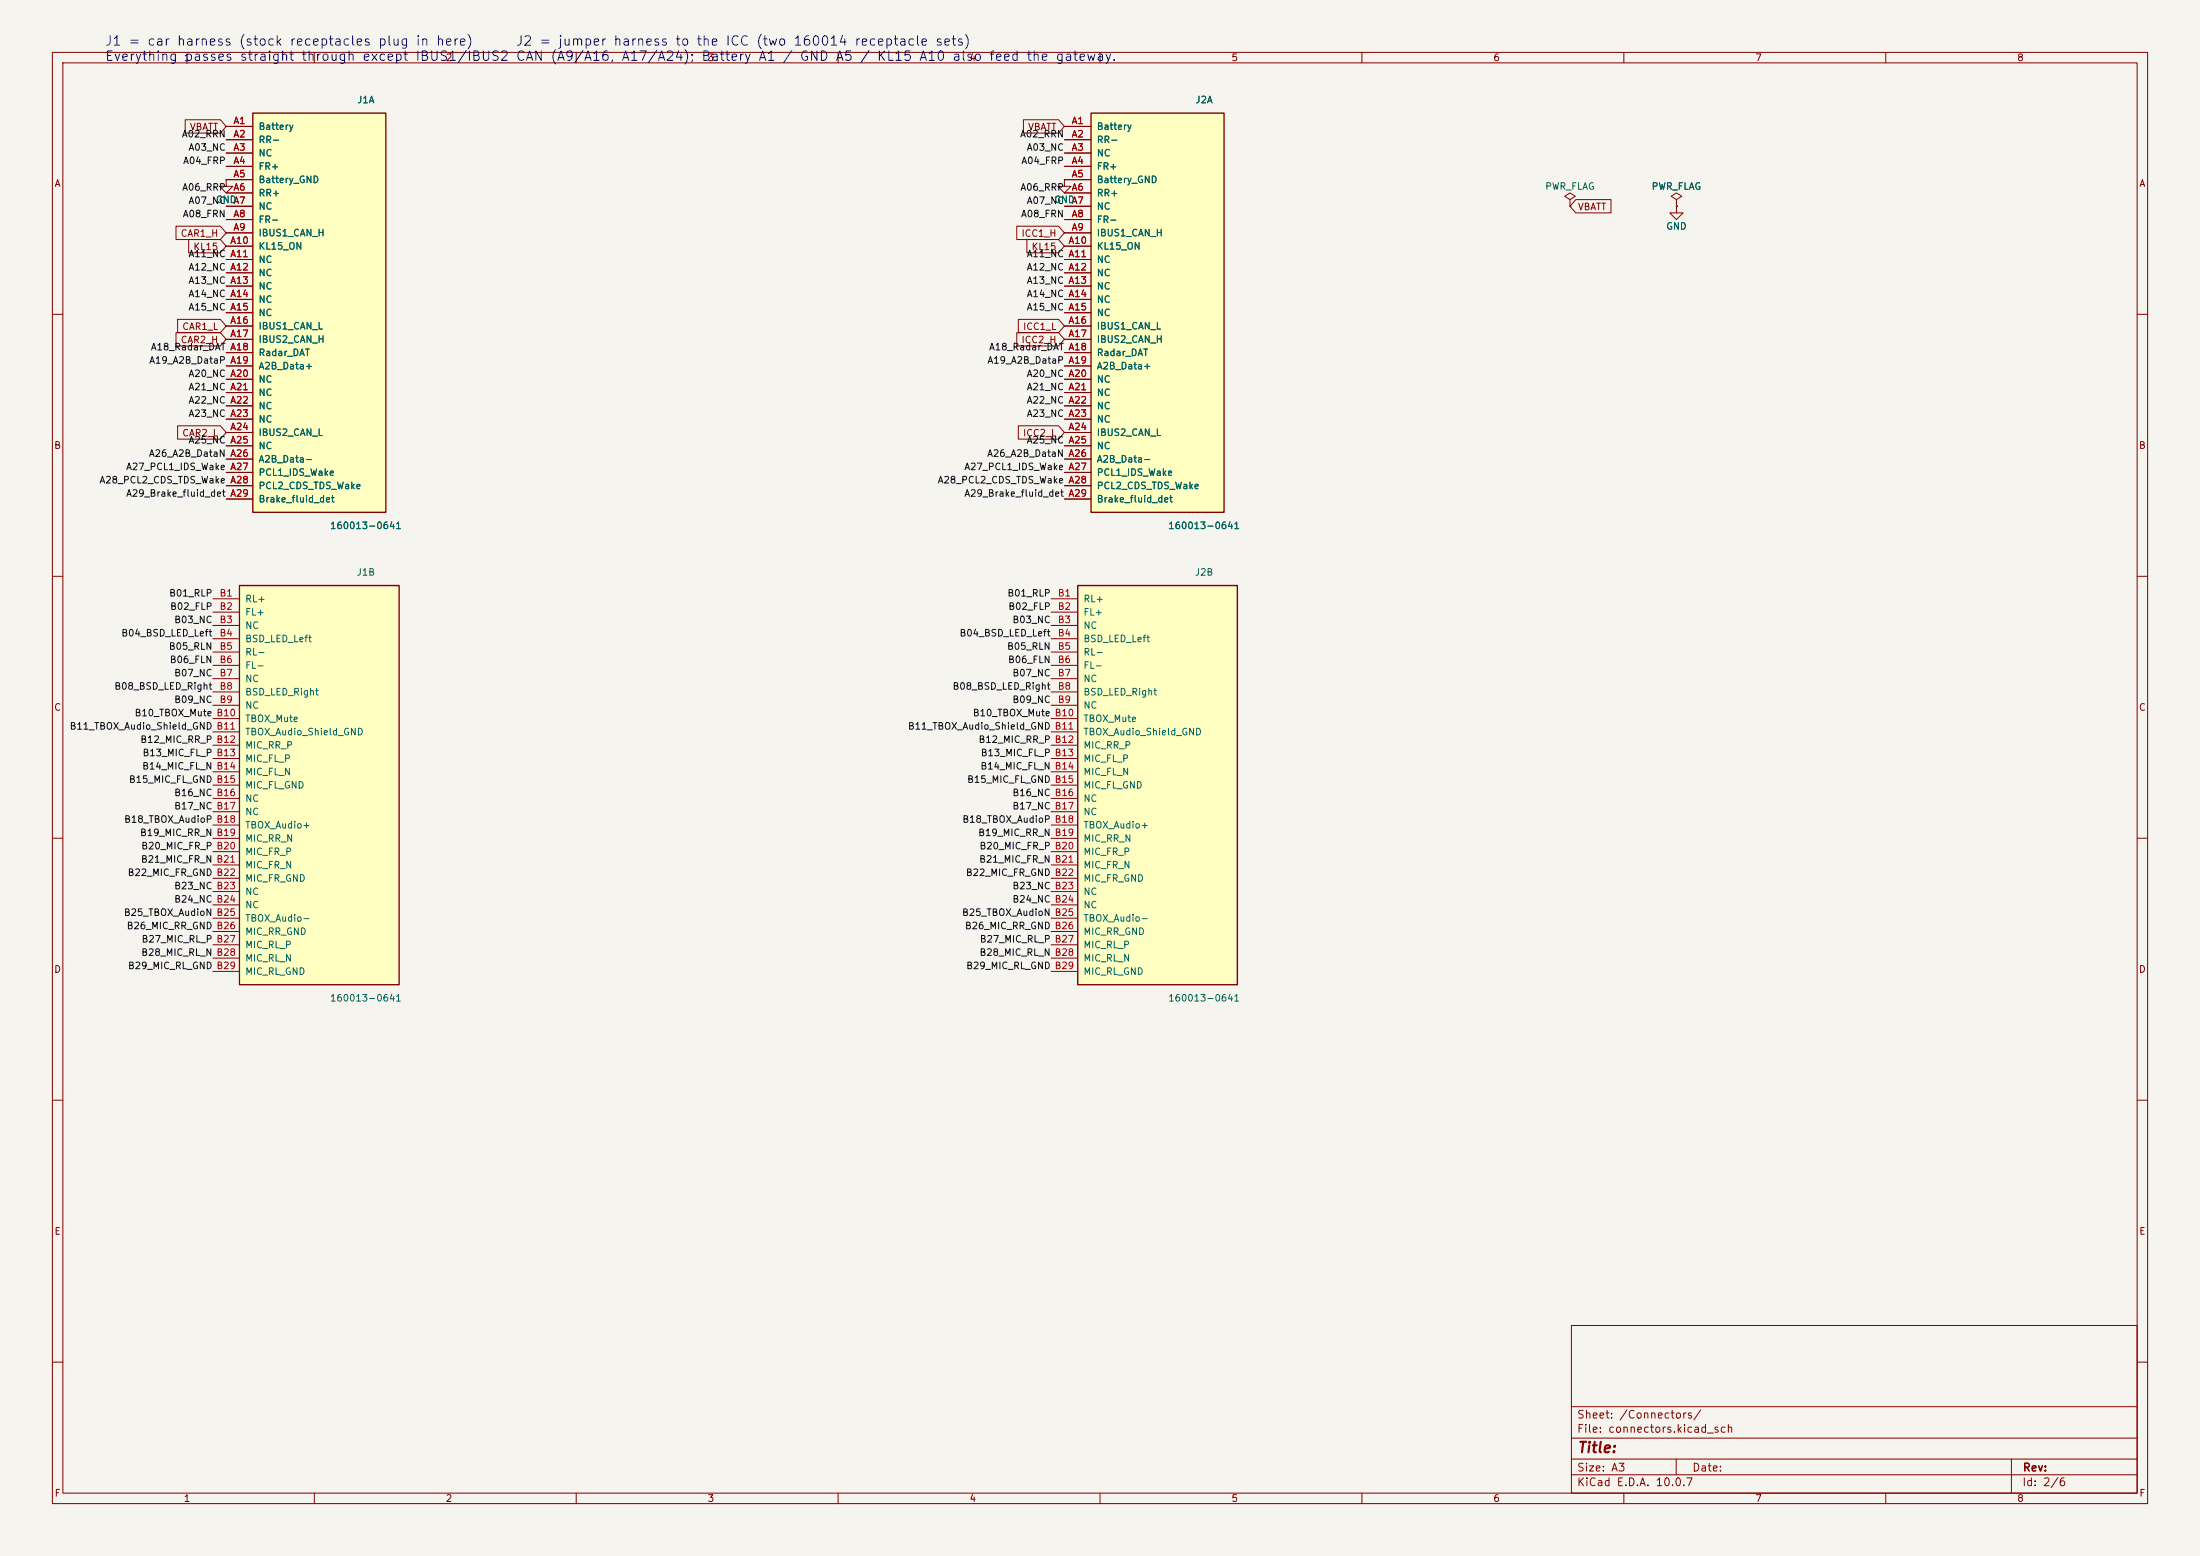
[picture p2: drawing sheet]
<svg xmlns="http://www.w3.org/2000/svg" width="420mm" height="297mm" viewBox="0 0 420 297" stroke-linecap="round" stroke-linejoin="round" font-family="sans-serif">
<path d="M0 0h420v297h-420z" fill="#f5f4ef" stroke="#f5f4ef" stroke-width=".19"/>
<g fill="none" stroke="#840000" stroke-width=".19">
<path d="M10 10h400v277h-400zM12 12h396v273h-396zM60 10v2M110 10v2M160 10v2M210 10v2M260 10v2M310 10v2M360 10v2M10 60h2M408 60h2M10 110h2"/>
<path d="M408 110h2M10 160h2M408 160h2M10 210h2M408 210h2M300 253h108v32h-108zM10 260h2M300 278.5h108M300 274.5h108M300 268.5h108M320 278.5v3M384 278.5v6.5"/>
<path d="M408 260h2M60 285v2M110 285v2M160 285v2M210 285v2M260 285v2M300 281.5h108M310 285v2M360 285v2"/>
</g>
<path d="M45.7 111.8h30.5v76.2h-30.5z" fill="#ffffc2"/>
<path d="M45.7 111.8h30.5v76.2h-30.5z" fill="none" stroke="#840000" stroke-width=".25"/>
<g fill="none" stroke="#840000" stroke-width=".19">
<path d="M299.7 38.1l1-.6-1-.7-1 .7 1 .6v1.3M299.7 39.4h.1M320 39.4v1.2h1.3l-1.3 1.3-1.2-1.3h1.2M320 39.4h.1M320 38.1l1.1-.6-1.1-.7-1 .7 1 .6v1.3M40.6 114.3h5.1M40.6 116.8h5.1M40.6 119.4h5.1M40.6 121.9h5.1M40.6 124.5h5.1M40.6 127h5.1M40.6 129.5h5.1"/>
<path d="M40.6 132.1h5.1M40.6 134.6h5.1M40.6 137.2h5.1M40.6 139.7h5.1M40.6 142.2h5.1M40.6 144.8h5.1M40.6 147.3h5.1M40.6 149.9h5.1M40.6 152.4h5.1M40.6 154.9h5.1M40.6 157.5h5.1M40.6 160h5.1"/>
<path d="M40.6 162.6h5.1M40.6 165.1h5.1M40.6 167.6h5.1M40.6 170.2h5.1M40.6 172.7h5.1M40.6 175.3h5.1M40.6 177.8h5.1M40.6 180.3h5.1M40.6 182.9h5.1M40.6 185.4h5.1"/>
</g>
<path d="M205.7 111.8h30.5v76.2h-30.5z" fill="#ffffc2"/>
<path d="M205.7 111.8h30.5v76.2h-30.5z" fill="none" stroke="#840000" stroke-width=".25"/>
<g fill="none" stroke="#840000" stroke-width=".19">
<path d="M203.2 34.3v1.3h1.3l-1.3 1.2-1.3-1.2h1.3M203.2 34.3h.1M200.7 114.3h5M200.7 116.8h5M200.7 119.4h5M200.7 121.9h5M200.7 124.5h5M200.7 127h5M200.7 129.5h5M200.7 132.1h5M200.7 134.6h5M200.7 137.2h5"/>
<path d="M200.7 139.7h5M200.7 142.2h5M200.7 144.8h5M200.7 147.3h5M200.7 149.9h5M200.7 152.4h5M200.7 154.9h5M200.7 157.5h5M200.7 160h5M200.7 162.6h5M200.7 165.1h5M200.7 167.6h5"/>
<path d="M200.7 170.2h5M200.7 172.7h5M200.7 175.3h5M200.7 177.8h5M200.7 180.3h5M200.7 182.9h5M200.7 185.4h5"/>
</g>
<path d="M208.3 21.6h25.4v76.2h-25.4z" fill="#ffffc2"/>
<path d="M208.3 21.6h25.4v76.2h-25.4z" fill="none" stroke="#840000" stroke-width=".25"/>
<g fill="none" stroke="#840000" stroke-width=".19">
<path d="M43.2 34.3v1.3h1.2l-1.2 1.2-1.3-1.2h1.3M43.2 34.3h.1M203.2 24.1h5.1M203.2 26.7h5.1M203.2 29.2h5.1M203.2 31.8h5.1M203.2 34.3h5.1M203.2 36.8h5.1M203.2 39.4h5.1M203.2 41.9h5.1M203.2 44.5h5.1M203.2 47h5.1"/>
<path d="M203.2 49.5h5.1M203.2 52.1h5.1M203.2 54.6h5.1M203.2 57.2h5.1M203.2 59.7h5.1M203.2 62.2h5.1M203.2 64.8h5.1M203.2 67.3h5.1M203.2 69.9h5.1M203.2 72.4h5.1M203.2 74.9h5.1M203.2 77.5h5.1"/>
<path d="M203.2 80h5.1M203.2 82.6h5.1M203.2 85.1h5.1M203.2 87.6h5.1M203.2 90.2h5.1M203.2 92.7h5.1M203.2 95.3h5.1"/>
</g>
<path d="M48.3 21.6h25.4v76.2h-25.4z" fill="#ffffc2"/>
<path d="M48.3 21.6h25.4v76.2h-25.4z" fill="none" stroke="#840000" stroke-width=".25"/>
<g fill="none" stroke="#840000" stroke-width=".19">
<path d="M35.4 22.9h6.7l1.1 1.2-1.1 1.3h-6.7zM43.2 34.3h.1M43.2 24.1h5.1M43.2 26.7h5.1M43.2 29.2h5.1M43.2 31.8h5.1M43.2 34.3h5.1M43.2 36.8h5.1M43.2 39.4h5.1M195.4 22.9h6.7l1.1 1.2-1.1 1.3h-6.7zM203.2 34.3h.1M203.2 24.1h5.1"/>
<path d="M203.2 26.7h5.1M203.2 29.2h5.1M203.2 31.8h5.1M203.2 34.3h5.1M203.2 36.8h5.1M203.2 39.4h5.1M300.8 38.1h6.7v2.5h-6.7l-1.1-1.2zM320 39.4h.1M33.6 43.2h8.5l1.1 1.3-1.1 1.2h-8.5zM36 45.7h6.1l1.1 1.3-1.1 1.3h-6.1zM43.2 41.9h5.1M43.2 44.5h5.1"/>
<path d="M43.2 47h5.1M43.2 49.5h5.1M43.2 52.1h5.1M43.2 54.6h5.1M43.2 57.2h5.1M43.2 59.7h5.1M194.1 43.2h8l1.1 1.3-1.1 1.2h-8zM196 45.7h6.1l1.1 1.3-1.1 1.3h-6.1zM203.2 41.9h5.1M203.2 44.5h5.1M203.2 47h5.1M203.2 49.5h5.1"/>
<path d="M203.2 52.1h5.1M203.2 54.6h5.1M203.2 57.2h5.1M203.2 59.7h5.1M33.6 63.5h8.5l1.1 1.3-1.1 1.2h-8.5zM33.9 61h8.2l1.1 1.2-1.1 1.3h-8.2zM43.2 62.2h5.1M43.2 64.8h5.1M43.2 67.3h5.1M43.2 69.9h5.1M43.2 72.4h5.1M43.2 74.9h5.1"/>
<path d="M43.2 77.5h5.1M194.1 63.5h8l1.1 1.3-1.1 1.2h-8zM194.4 61h7.7l1.1 1.2-1.1 1.3h-7.7zM203.2 62.2h5.1M203.2 64.8h5.1M203.2 67.3h5.1M203.2 69.9h5.1M203.2 72.4h5.1M203.2 74.9h5.1M203.2 77.5h5.1M33.9 81.3h8.2l1.1 1.3-1.1 1.2h-8.2zM43.2 80h5.1"/>
<path d="M43.2 82.6h5.1M43.2 85.1h5.1M43.2 87.6h5.1M43.2 90.2h5.1M43.2 92.7h5.1M43.2 95.3h5.1M194.4 81.3h7.7l1.1 1.3-1.1 1.2h-7.7zM203.2 80h5.1M203.2 82.6h5.1M203.2 85.1h5.1M203.2 87.6h5.1M203.2 90.2h5.1"/>
<path d="M203.2 92.7h5.1M203.2 95.3h5.1"/>
</g>
<text font-size="2" fill="#840000" x="301" y="277.8">Title:</text>
<g font-size="1.8" fill="#0000c2">
<text x="19.9" y="9.2">J1 = car harness (stock receptacles plug in here)</text>
<text x="98.3" y="9.2">J2 = jumper harness to the ICC (two 160014 receptacle sets)</text>
<text x="19.9" y="12.1">Everything passes straight through except IBUS1/IBUS2 CAN (A9/A16, A17/A24); Battery A1 / GND A5 / KL15 A10 also feed the gateway.</text>
</g>
<g font-size="1.5" fill="#840000">
<text x="300.9" y="273.8">File: connectors.kicad_sch</text>
<text x="300.9" y="271.1">Sheet: /Connectors/</text>
<text x="300.9" y="281.2">Size: A3</text>
<text x="322.9" y="281.2">Date:</text>
<text x="386" y="281.2">Rev:</text>
<text x="300.9" y="284">KiCad E.D.A. 10.0.7</text>
<text x="385.9" y="284">Id: 2/6</text>
</g>
<g font-size="1.3" fill="#840000">
<text x="35" y="12">1</text>
<text x="85" y="12">2</text>
<text x="135" y="12">3</text>
<text x="185" y="12">4</text>
<text x="235" y="12">5</text>
<text x="285" y="12">6</text>
<text x="335" y="12">7</text>
<text x="385" y="12">8</text>
<text x="36.1" y="25.2">VBATT</text>
<text x="196.2" y="25.2">VBATT</text>
<text x="10.3" y="36">A</text>
<text x="408.3" y="36">A</text>
<text x="301.1" y="40.4">VBATT</text>
<text x="34.4" y="45.5">CAR1_H</text>
<text x="194.9" y="45.5">ICC1_H</text>
<text x="36.8" y="48">KL15</text>
<text x="196.8" y="48">KL15</text>
<text x="34.4" y="65.8">CAR2_H</text>
<text x="34.7" y="63.3">CAR1_L</text>
<text x="194.9" y="65.8">ICC2_H</text>
<text x="195.2" y="63.3">ICC1_L</text>
<text x="34.7" y="83.6">CAR2_L</text>
<text x="195.2" y="83.6">ICC2_L</text>
<text x="10.2" y="86">B</text>
<text x="408.2" y="86">B</text>
<text x="10.2" y="136">C</text>
<text x="408.2" y="136">C</text>
<text x="10.2" y="186">D</text>
<text x="408.2" y="186">D</text>
<text x="10.3" y="236">E</text>
<text x="408.3" y="236">E</text>
<text x="10.3" y="286">F</text>
<text x="35" y="287">1</text>
<text x="85" y="287">2</text>
<text x="135" y="287">3</text>
<text x="185" y="287">4</text>
<text x="235" y="287">5</text>
<text x="285" y="287">6</text>
<text x="335" y="287">7</text>
<text x="385" y="287">8</text>
<text x="408.3" y="286">F</text>
</g>
<g font-size="1.3" fill="#a90000">
<text x="44.4" y="24">A1</text>
<text x="204.5" y="24">A1</text>
<text x="44.4" y="26.5">A2</text>
<text x="44.4" y="29.1">A3</text>
<text x="204.5" y="26.5">A2</text>
<text x="204.5" y="29.1">A3</text>
<text x="44.4" y="31.6">A4</text>
<text x="44.4" y="34.2">A5</text>
<text x="204.5" y="31.6">A4</text>
<text x="204.5" y="34.2">A5</text>
<text x="44.4" y="36.7">A6</text>
<text x="44.4" y="39.2">A7</text>
<text x="44.4" y="41.8">A8</text>
<text x="204.5" y="36.7">A6</text>
<text x="204.5" y="39.2">A7</text>
<text x="204.5" y="41.8">A8</text>
<text x="43.8" y="46.9">A10</text>
<text x="44.4" y="44.3">A9</text>
<text x="203.9" y="46.9">A10</text>
<text x="204.5" y="44.3">A9</text>
<text x="43.8" y="49.4">A11</text>
<text x="43.8" y="51.9">A12</text>
<text x="203.9" y="49.4">A11</text>
<text x="203.9" y="51.9">A12</text>
<text x="43.8" y="54.5">A13</text>
<text x="43.8" y="57">A14</text>
<text x="43.8" y="59.6">A15</text>
<text x="203.9" y="54.5">A13</text>
<text x="203.9" y="57">A14</text>
<text x="203.9" y="59.6">A15</text>
<text x="43.8" y="62.1">A16</text>
<text x="43.8" y="64.6">A17</text>
<text x="203.9" y="62.1">A16</text>
<text x="203.9" y="64.6">A17</text>
<text x="43.8" y="67.2">A18</text>
<text x="43.8" y="69.7">A19</text>
<text x="203.9" y="67.2">A18</text>
<text x="203.9" y="69.7">A19</text>
<text x="43.8" y="72.3">A20</text>
<text x="43.8" y="74.8">A21</text>
<text x="43.8" y="77.3">A22</text>
<text x="203.9" y="72.3">A20</text>
<text x="203.9" y="74.8">A21</text>
<text x="203.9" y="77.3">A22</text>
<text x="43.8" y="82.4">A24</text>
<text x="43.8" y="79.9">A23</text>
<text x="203.9" y="82.4">A24</text>
<text x="203.9" y="79.9">A23</text>
<text x="43.8" y="85">A25</text>
<text x="43.8" y="87.5">A26</text>
<text x="203.9" y="85">A25</text>
<text x="203.9" y="87.5">A26</text>
<text x="43.8" y="90">A27</text>
<text x="43.8" y="92.6">A28</text>
<text x="43.8" y="95.1">A29</text>
<text x="203.9" y="90">A27</text>
<text x="203.9" y="92.6">A28</text>
<text x="203.9" y="95.1">A29</text>
<text x="41.8" y="114.2">B1</text>
<text x="41.8" y="116.7">B2</text>
<text x="41.8" y="119.2">B3</text>
<text x="201.8" y="114.2">B1</text>
<text x="201.8" y="116.7">B2</text>
<text x="201.8" y="119.2">B3</text>
<text x="41.8" y="121.8">B4</text>
<text x="41.8" y="124.3">B5</text>
<text x="201.8" y="121.8">B4</text>
<text x="201.8" y="124.3">B5</text>
<text x="41.8" y="126.9">B6</text>
<text x="41.8" y="129.4">B7</text>
<text x="41.8" y="131.9">B8</text>
<text x="201.8" y="126.9">B6</text>
<text x="201.8" y="129.4">B7</text>
<text x="201.8" y="131.9">B8</text>
<text x="41.8" y="134.5">B9</text>
<text x="201.8" y="134.5">B9</text>
</g>
<g font-size="1.3" fill="#006464">
<text x="68.1" y="20">J1A</text>
<text x="228.1" y="20">J2A</text>
<text x="49.2" y="25.1">Battery</text>
<text x="49.2" y="27.6">RR-</text>
<text x="209.3" y="25.1">Battery</text>
<text x="209.3" y="27.6">RR-</text>
<text x="49.2" y="30.2">NC</text>
<text x="49.2" y="32.7">FR+</text>
<text x="49.2" y="35.3">Battery_GND</text>
<text x="209.3" y="30.2">NC</text>
<text x="209.3" y="32.7">FR+</text>
<text x="209.3" y="35.3">Battery_GND</text>
<text x="41.1" y="39.1">GND</text>
<text x="49.2" y="37.8">RR+</text>
<text x="49.2" y="40.3">NC</text>
<text x="201.1" y="39.1">GND</text>
<text x="209.3" y="37.8">RR+</text>
<text x="209.3" y="40.3">NC</text>
<text x="294.9" y="36.5">PWR_FLAG</text>
<text x="315.2" y="36.5">PWR_FLAG</text>
<text x="49.2" y="42.9">FR-</text>
<text x="49.2" y="45.4">IBUS1_CAN_H</text>
<text x="49.2" y="48">KL15_ON</text>
<text x="209.3" y="42.9">FR-</text>
<text x="209.3" y="45.4">IBUS1_CAN_H</text>
<text x="209.3" y="48">KL15_ON</text>
<text x="318" y="44.1">GND</text>
<text x="49.2" y="50.5">NC</text>
<text x="49.2" y="53">NC</text>
<text x="209.3" y="50.5">NC</text>
<text x="209.3" y="53">NC</text>
<text x="49.2" y="55.6">NC</text>
<text x="49.2" y="58.1">NC</text>
<text x="209.3" y="55.6">NC</text>
<text x="209.3" y="58.1">NC</text>
<text x="49.2" y="60.7">NC</text>
<text x="49.2" y="63.2">IBUS1_CAN_L</text>
<text x="49.2" y="65.7">IBUS2_CAN_H</text>
<text x="209.3" y="60.7">NC</text>
<text x="209.3" y="63.2">IBUS1_CAN_L</text>
<text x="209.3" y="65.7">IBUS2_CAN_H</text>
<text x="49.2" y="68.3">Radar_DAT</text>
<text x="49.2" y="70.8">A2B_Data+</text>
<text x="209.3" y="68.3">Radar_DAT</text>
<text x="209.3" y="70.8">A2B_Data+</text>
<text x="49.2" y="73.4">NC</text>
<text x="49.2" y="75.9">NC</text>
<text x="209.3" y="73.4">NC</text>
<text x="209.3" y="75.9">NC</text>
<text x="49.2" y="78.4">NC</text>
<text x="49.2" y="81">NC</text>
<text x="49.2" y="83.5">IBUS2_CAN_L</text>
<text x="209.3" y="78.4">NC</text>
<text x="209.3" y="81">NC</text>
<text x="209.3" y="83.5">IBUS2_CAN_L</text>
<text x="49.2" y="86.1">NC</text>
<text x="49.2" y="88.6">A2B_Data-</text>
<text x="209.3" y="86.1">NC</text>
<text x="209.3" y="88.6">A2B_Data-</text>
<text x="49.2" y="91.1">PCL1_IDS_Wake</text>
<text x="49.2" y="93.7">PCL2_CDS_TDS_Wake</text>
<text x="209.3" y="91.1">PCL1_IDS_Wake</text>
<text x="209.3" y="93.7">PCL2_CDS_TDS_Wake</text>
<text x="49.2" y="96.2">Brake_fluid_det</text>
<text x="62.9" y="101.3">160013-0641</text>
<text x="209.3" y="96.2">Brake_fluid_det</text>
<text x="222.9" y="101.3">160013-0641</text>
<text x="68" y="110.2">J1B</text>
<text x="228" y="110.2">J2B</text>
<text x="46.7" y="115.3">RL+</text>
<text x="46.7" y="117.8">FL+</text>
<text x="206.7" y="115.3">RL+</text>
<text x="206.7" y="117.8">FL+</text>
<text x="46.7" y="120.3">NC</text>
<text x="46.7" y="122.9">BSD_LED_Left</text>
<text x="46.7" y="125.4">RL-</text>
<text x="206.7" y="120.3">NC</text>
<text x="206.7" y="122.9">BSD_LED_Left</text>
<text x="206.7" y="125.4">RL-</text>
<text x="46.7" y="128">FL-</text>
<text x="46.7" y="130.5">NC</text>
<text x="206.7" y="128">FL-</text>
<text x="206.7" y="130.5">NC</text>
<text x="46.7" y="133">BSD_LED_Right</text>
<text x="46.7" y="135.6">NC</text>
<text x="206.7" y="133">BSD_LED_Right</text>
<text x="206.7" y="135.6">NC</text>
<text x="46.7" y="138.1">TBOX_Mute</text>
<text x="46.7" y="140.7">TBOX_Audio_Shield_GND</text>
<text x="46.7" y="143.2">MIC_RR_P</text>
<text x="206.7" y="138.1">TBOX_Mute</text>
<text x="206.7" y="140.7">TBOX_Audio_Shield_GND</text>
<text x="206.7" y="143.2">MIC_RR_P</text>
<text x="46.7" y="145.7">MIC_FL_P</text>
<text x="46.7" y="148.3">MIC_FL_N</text>
<text x="206.7" y="145.7">MIC_FL_P</text>
<text x="206.7" y="148.3">MIC_FL_N</text>
<text x="46.7" y="150.8">MIC_FL_GND</text>
<text x="46.7" y="153.4">NC</text>
<text x="46.7" y="155.9">NC</text>
<text x="206.7" y="150.8">MIC_FL_GND</text>
<text x="206.7" y="153.4">NC</text>
<text x="206.7" y="155.9">NC</text>
<text x="46.7" y="158.4">TBOX_Audio+</text>
<text x="46.7" y="161">MIC_RR_N</text>
<text x="206.7" y="158.4">TBOX_Audio+</text>
<text x="206.7" y="161">MIC_RR_N</text>
<text x="46.7" y="163.5">MIC_FR_P</text>
<text x="46.7" y="166.1">MIC_FR_N</text>
<text x="206.7" y="163.5">MIC_FR_P</text>
<text x="206.7" y="166.1">MIC_FR_N</text>
<text x="46.7" y="168.6">MIC_FR_GND</text>
<text x="46.7" y="171.1">NC</text>
<text x="46.7" y="173.7">NC</text>
<text x="206.7" y="168.6">MIC_FR_GND</text>
<text x="206.7" y="171.1">NC</text>
<text x="206.7" y="173.7">NC</text>
<text x="46.7" y="176.2">TBOX_Audio-</text>
<text x="46.7" y="178.8">MIC_RR_GND</text>
<text x="206.7" y="176.2">TBOX_Audio-</text>
<text x="206.7" y="178.8">MIC_RR_GND</text>
<text x="46.7" y="181.3">MIC_RL_P</text>
<text x="46.7" y="183.8">MIC_RL_N</text>
<text x="206.7" y="181.3">MIC_RL_P</text>
<text x="206.7" y="183.8">MIC_RL_N</text>
<text x="46.7" y="186.4">MIC_RL_GND</text>
<text x="62.9" y="191.5">160013-0641</text>
<text x="206.7" y="186.4">MIC_RL_GND</text>
<text x="222.9" y="191.5">160013-0641</text>
</g>
<g font-size="1.3" fill="#0f0f0f">
<text x="34.6" y="26.5">A02_RRN</text>
<text x="35.9" y="29.1">A03_NC</text>
<text x="194.6" y="26.5">A02_RRN</text>
<text x="195.9" y="29.1">A03_NC</text>
<text x="34.8" y="31.6">A04_FRP</text>
<text x="194.9" y="31.6">A04_FRP</text>
<text x="34.7" y="36.7">A06_RRP</text>
<text x="34.8" y="41.8">A08_FRN</text>
<text x="35.9" y="39.2">A07_NC</text>
<text x="194.7" y="36.7">A06_RRP</text>
<text x="194.8" y="41.8">A08_FRN</text>
<text x="195.9" y="39.2">A07_NC</text>
<text x="35.9" y="49.4">A11_NC A11</text>
<text x="35.9" y="51.9">A12_NC A12</text>
<text x="195.9" y="51.9">A12_NC A12</text>
<text x="195.9" y="49.4">A11_NC A11</text>
<text x="35.9" y="54.5">A13_NC A13</text>
<text x="35.9" y="57">A14_NC A14</text>
<text x="35.9" y="59.6">A15_NC A15</text>
<text x="195.9" y="59.6">A15_NC A15</text>
<text x="195.9" y="57">A14_NC A14</text>
<text x="195.9" y="54.5">A13_NC A13</text>
<text x="28.4" y="69.7">A19_A2B_DataP A19</text>
<text x="28.7" y="67.2">A18_Radar_DAT A18</text>
<text x="188.4" y="69.7">A19_A2B_DataP A19</text>
<text x="188.7" y="67.2">A18_Radar_DAT A18</text>
<text x="35.9" y="72.3">A20_NC A20</text>
<text x="35.9" y="74.8">A21_NC A21</text>
<text x="35.9" y="77.3">A22_NC A22</text>
<text x="195.9" y="77.3">A22_NC A22</text>
<text x="195.9" y="74.8">A21_NC A21</text>
<text x="195.9" y="72.3">A20_NC A20</text>
<text x="35.9" y="79.9">A23_NC A23</text>
<text x="195.9" y="79.9">A23_NC A23</text>
<text x="28.3" y="87.5">A26_A2B_DataN A26</text>
<text x="35.9" y="85">A25_NC A25</text>
<text x="188.3" y="87.5">A26_A2B_DataN A26</text>
<text x="195.9" y="85">A25_NC A25</text>
<text x="18.9" y="92.6">A28_PCL2_CDS_TDS_Wake A28</text>
<text x="24" y="90">A27_PCL1_IDS_Wake A27</text>
<text x="24" y="95.1">A29_Brake_fluid_det A29</text>
<text x="178.9" y="92.6">A28_PCL2_CDS_TDS_Wake A28</text>
<text x="184" y="90">A27_PCL1_IDS_Wake A27</text>
<text x="184" y="95.1">A29_Brake_fluid_det A29</text>
<text x="32.2" y="114.2">B01_RLP</text>
<text x="32.4" y="116.7">B02_FLP</text>
<text x="33.2" y="119.3">B03_NC</text>
<text x="192.2" y="114.2">B01_RLP</text>
<text x="192.4" y="116.7">B02_FLP</text>
<text x="193.2" y="119.3">B03_NC</text>
<text x="23.1" y="121.8">B04_BSD_LED_Left</text>
<text x="32.1" y="124.3">B05_RLN</text>
<text x="183.1" y="121.8">B04_BSD_LED_Left</text>
<text x="192.1" y="124.3">B05_RLN</text>
<text x="21.7" y="132">B08_BSD_LED_Right</text>
<text x="32.3" y="126.9">B06_FLN</text>
<text x="33.2" y="129.4">B07_NC</text>
<text x="181.7" y="132">B08_BSD_LED_Right</text>
<text x="192.3" y="126.9">B06_FLN</text>
<text x="193.2" y="129.4">B07_NC</text>
<text x="25.6" y="137">B10_TBOX_Mute B10</text>
<text x="33.2" y="134.5">B09_NC</text>
<text x="185.6" y="137">B10_TBOX_Mute B10</text>
<text x="193.2" y="134.5">B09_NC</text>
<text x="13.2" y="139.6">B11_TBOX_Audio_Shield_GND B11</text>
<text x="26.7" y="142.1">B12_MIC_RR_P B12</text>
<text x="173.2" y="139.6">B11_TBOX_Audio_Shield_GND B11</text>
<text x="186.7" y="142.1">B12_MIC_RR_P B12</text>
<text x="24.5" y="149.7">B15_MIC_FL_GND B15</text>
<text x="27" y="147.2">B14_MIC_FL_N B14</text>
<text x="27.1" y="144.7">B13_MIC_FL_P B13</text>
<text x="184.5" y="149.7">B15_MIC_FL_GND B15</text>
<text x="187.1" y="147.2">B14_MIC_FL_N B14</text>
<text x="187.1" y="144.7">B13_MIC_FL_P B13</text>
<text x="33.2" y="152.3">B16_NC B16</text>
<text x="33.2" y="154.8">B17_NC B17</text>
<text x="193.2" y="152.3">B16_NC B16</text>
<text x="193.2" y="154.8">B17_NC B17</text>
<text x="23.6" y="157.4">B18_TBOX_AudioP B18</text>
<text x="26.6" y="159.9">B19_MIC_RR_N B19</text>
<text x="183.6" y="157.4">B18_TBOX_AudioP B18</text>
<text x="186.6" y="159.9">B19_MIC_RR_N B19</text>
<text x="24.3" y="167.5">B22_MIC_FR_GND B22</text>
<text x="26.8" y="165">B21_MIC_FR_N B21</text>
<text x="26.9" y="162.4">B20_MIC_FR_P B20</text>
<text x="184.3" y="167.5">B22_MIC_FR_GND B22</text>
<text x="186.8" y="165">B21_MIC_FR_N B21</text>
<text x="186.9" y="162.4">B20_MIC_FR_P B20</text>
<text x="33.2" y="170.1">B23_NC B23</text>
<text x="33.2" y="172.6">B24_NC B24</text>
<text x="193.2" y="170.1">B23_NC B23</text>
<text x="193.2" y="172.6">B24_NC B24</text>
<text x="23.5" y="175.1">B25_TBOX_AudioN B25</text>
<text x="24.1" y="177.7">B26_MIC_RR_GND B26</text>
<text x="183.6" y="175.1">B25_TBOX_AudioN B25</text>
<text x="184.1" y="177.7">B26_MIC_RR_GND B26</text>
<text x="24.3" y="185.3">B29_MIC_RL_GND B29</text>
<text x="26.9" y="182.8">B28_MIC_RL_N B28</text>
<text x="26.9" y="180.2">B27_MIC_RL_P B27</text>
<text x="184.3" y="185.3">B29_MIC_RL_GND B29</text>
<text x="186.9" y="182.8">B28_MIC_RL_N B28</text>
<text x="186.9" y="180.2">B27_MIC_RL_P B27</text>
</g>
</svg>
